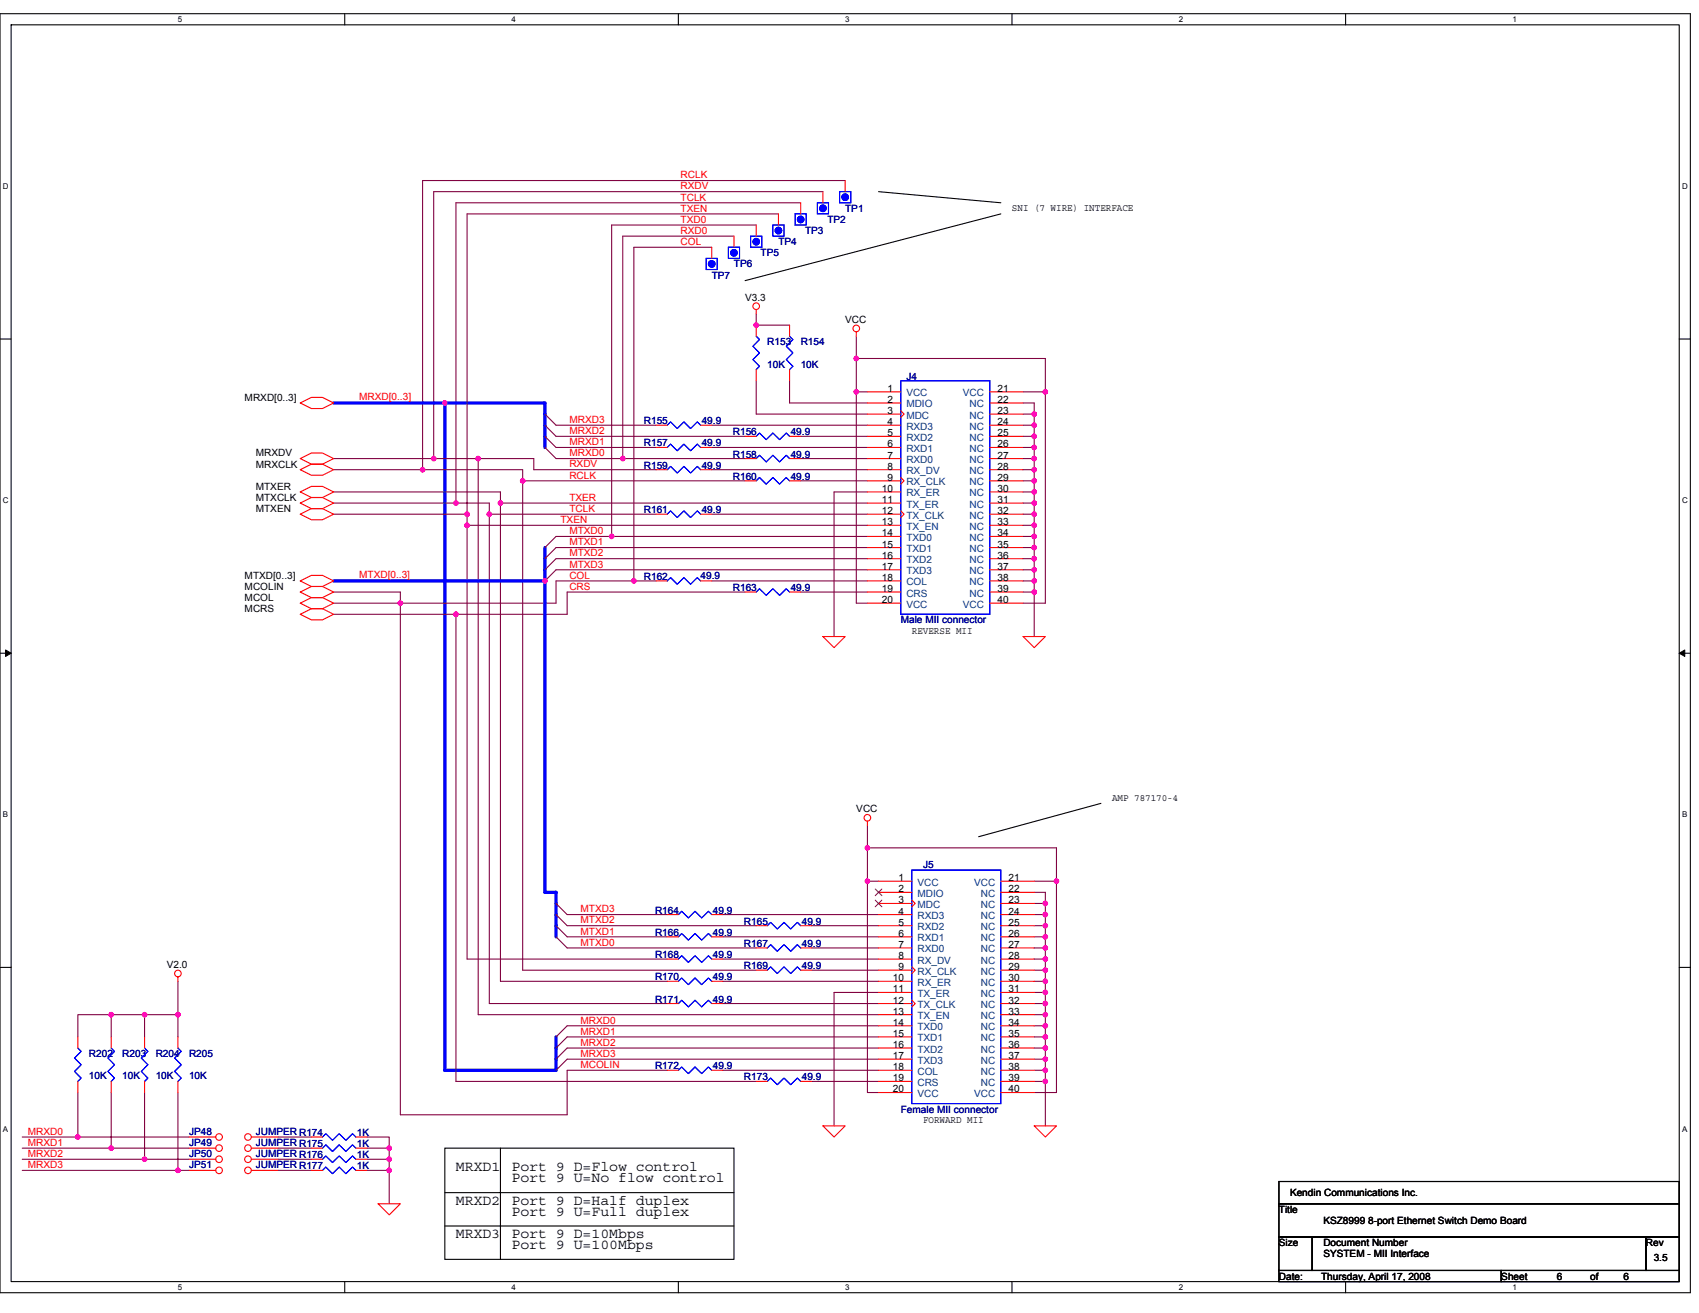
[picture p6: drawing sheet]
<svg xmlns="http://www.w3.org/2000/svg" width="279mm" height="216mm" viewBox="0 0 279 216" stroke-linecap="round" stroke-linejoin="round" font-family="sans-serif">
<path d="M0 2.3h278v210.3h-278zM1.8 4.1h274.3v206.6h-274.3z" fill="none" stroke="#000" stroke-width=".18"/>
<g fill="#fff">
<path d="M29.3 2.4h.7v1.5h-.7z"/>
<path d="M29.3 210.9h.7v1.5h-.7z"/>
</g>
<path d="M56.7 2.3v1.8M56.7 210.7v1.9" fill="none" stroke="#000" stroke-width=".18"/>
<g fill="#fff">
<path d="M84.1 2.4h.8v1.5h-.8z"/>
<path d="M84.1 210.9h.8v1.5h-.8z"/>
</g>
<path d="M111.6 2.3v1.8M111.6 210.7v1.9" fill="none" stroke="#000" stroke-width=".18"/>
<g fill="#fff">
<path d="M139 2.4h.7v1.5h-.7z"/>
<path d="M139 210.9h.7v1.5h-.7z"/>
</g>
<path d="M166.4 2.3v1.8M166.4 210.7v1.9" fill="none" stroke="#000" stroke-width=".18"/>
<g fill="#fff">
<path d="M193.9 2.4h.7v1.5h-.7z"/>
<path d="M193.9 210.9h.7v1.5h-.7z"/>
</g>
<path d="M221.3 2.3v1.8M221.3 210.7v1.9" fill="none" stroke="#000" stroke-width=".18"/>
<g fill="#fff">
<path d="M248.7 2.4h.8v1.5h-.8z"/>
<path d="M248.7 210.9h.8v1.5h-.8z"/>
<path d="M.5 29.9h.9v1.5h-.9z"/>
<path d="M276.6 29.9h1v1.5h-1z"/>
<path d="M.5 81.6h.9v1.4h-.9z"/>
<path d="M276.6 81.6h1v1.4h-1z"/>
</g>
<path d="M0 55.7h1.8M276.1 55.7h1.9" fill="none" stroke="#000" stroke-width=".18"/>
<g fill="#fff">
<path d="M.5 133.2h.8v1.5h-.8z"/>
<path d="M276.6 133.2h.9v1.5h-.9z"/>
</g>
<path d="M0 107.4h1.8M276.1 107.4h1.9" fill="none" stroke="#000" stroke-width=".18"/>
<path d="M.9 106.9l.9 .5-.9 .5zM276.1 107.4l1-.5v1z" fill="#000" stroke="#000" stroke-width=".16"/>
<g fill="#fff">
<path d="M.5 184.9h.8v1.5h-.8z"/>
<path d="M276.6 184.9h.9v1.5h-.9z"/>
</g>
<g fill="none" stroke="#000" stroke-width=".18">
<path d="M144.5 31.5l20.1 1.8M164.6 35.2l-42.1 10.9M181.1 132.1l-20.2 5.5M0 159.1h1.8M276.1 159.1h1.9M73.2 196.1h47.5M73.2 188.8h47.5v18.3h-47.5zM82.3 188.8v18.3M210.3 194.3h65.8v3.6h-65.8zM210.3 197.9h65.8v5.5h-65.8zM73.2 201.6h47.5M210.3 203.4h5.5v5.5h-5.5z"/>
<path d="M210.3 208.9h36.6v1.8h-36.6zM215.8 203.4h54.9v5.5h-54.9zM246.9 208.9h29.2v1.8h-29.2zM270.7 203.4h5.4v5.5h-5.4z"/>
</g>
<path d="M54.9 66.3h34.7v7.3M73.2 66.3v109.7h18.2v-5.5M54.9 95.5h34.7M89.6 90v56.7h1.8v7.3" fill="none" stroke="#00f" stroke-width=".55"/>
<g fill="#f0f" stroke="#f0f" stroke-width=".18">
<circle cx="73.1" cy="66.3" r=".37"/>
<circle cx="69.5" cy="77.2" r=".37"/>
<circle cx="82.3" cy="82.7" r=".37"/>
<circle cx="142.6" cy="144.9" r=".37"/>
<circle cx="170.1" cy="80.9" r=".37"/>
<circle cx="170.1" cy="93.7" r=".37"/>
<circle cx="71.3" cy="75.4" r=".37"/>
<circle cx="78.6" cy="75.4" r=".37"/>
<circle cx="171.9" cy="165" r=".37"/>
<circle cx="170.1" cy="90" r=".37"/>
<circle cx="75" cy="82.7" r=".37"/>
<circle cx="171.9" cy="174.2" r=".37"/>
<circle cx="170.1" cy="69.9" r=".37"/>
<circle cx="171.9" cy="150.4" r=".37"/>
<circle cx="170.1" cy="77.2" r=".37"/>
<circle cx="171.9" cy="161.4" r=".37"/>
<circle cx="171.9" cy="168.7" r=".37"/>
<circle cx="76.8" cy="86.4" r=".37"/>
<circle cx="170.1" cy="84.5" r=".37"/>
<circle cx="171.9" cy="155.9" r=".37"/>
<circle cx="171.9" cy="64.4" r=".37"/>
<circle cx="170.1" cy="95.5" r=".37"/>
<circle cx="171.9" cy="172.3" r=".37"/>
<circle cx="171.9" cy="170.5" r=".37"/>
<circle cx="170.1" cy="82.7" r=".37"/>
<circle cx="170.1" cy="88.2" r=".37"/>
<circle cx="100.6" cy="88.2" r=".37"/>
<circle cx="171.9" cy="166.8" r=".37"/>
<circle cx="171.9" cy="148.6" r=".37"/>
<circle cx="104.2" cy="95.5" r=".37"/>
<circle cx="80.5" cy="84.5" r=".37"/>
<circle cx="170.1" cy="71.7" r=".37"/>
<circle cx="170.1" cy="97.3" r=".37"/>
<circle cx="171.9" cy="152.2" r=".37"/>
<circle cx="170.1" cy="79.1" r=".37"/>
<circle cx="76.8" cy="84.5" r=".37"/>
<circle cx="75" cy="101" r=".37"/>
<circle cx="85.9" cy="79.1" r=".37"/>
<circle cx="171.9" cy="163.2" r=".37"/>
<circle cx="140.8" cy="58.9" r=".37"/>
<circle cx="65.8" cy="99.2" r=".37"/>
<circle cx="171.9" cy="177.8" r=".37"/>
<circle cx="170.1" cy="86.4" r=".37"/>
<circle cx="170.1" cy="91.9" r=".37"/>
<circle cx="102.4" cy="75.4" r=".37"/>
<circle cx="171.9" cy="157.7" r=".37"/>
<circle cx="170.1" cy="75.4" r=".37"/>
<circle cx="89.6" cy="95.5" r=".37"/>
<circle cx="171.9" cy="159.5" r=".37"/>
<circle cx="124.4" cy="53.5" r=".37"/>
<circle cx="173.7" cy="144.9" r=".37"/>
<circle cx="171.9" cy="154" r=".37"/>
<circle cx="142.6" cy="139.4" r=".37"/>
<circle cx="171.9" cy="176" r=".37"/>
<circle cx="170.1" cy="73.6" r=".37"/>
<circle cx="140.8" cy="64.4" r=".37"/>
<circle cx="170.1" cy="68.1" r=".37"/>
<circle cx="64" cy="188.8" r=".37"/>
<circle cx="64" cy="190.6" r=".37"/>
<circle cx="64" cy="192.4" r=".37"/>
<circle cx="12.8" cy="187" r=".37"/>
<circle cx="18.3" cy="188.8" r=".37"/>
<circle cx="23.8" cy="190.6" r=".37"/>
<circle cx="29.3" cy="192.4" r=".37"/>
<circle cx="23.8" cy="166.8" r=".37"/>
<circle cx="18.3" cy="166.8" r=".37"/>
<circle cx="29.3" cy="166.8" r=".37"/>
</g>
<g fill="none" stroke="#800040" stroke-width=".18">
<path d="M120.7 38.8h-18.3v36.6M124.4 37h-23.8v51.2M128 35.2h-51.2v122.5h32.9M131.7 33.3h-56.7v49.4M135.3 31.5h-64v43.9M139 29.7h-69.5v47.5M117 40.7h-12.8v54.8M124.4 51.6v1.9h5.4M140.8 58.9h31.1v40.3h-3.7M140.8 55.3v43.9h1.8M54.9 77.2h31.1v82.3h38.4M54.9 75.4h32.9v1.8h20.1"/>
<path d="M78.6 75.4v91.4h65.9M86 79.1h36.5M89.6 69.9l1.8 1.8h31.1M89.6 71.7l1.8 1.9h16.5M89.6 73.6l1.8 1.8h31.1M89.6 68.1l1.8 1.8h16.5M117 77.2h25.6M117 73.6h25.6M117 69.9h25.6M124.4 62.6v5.5h18.2M129.8 62.6v3.7h12.8M131.7 79.1h10.9"/>
<path d="M131.7 71.7h10.9M131.7 75.4h10.9M140.8 64.4h1.8M168.2 66.3h1.9v38.4M168.2 79.1h1.9M168.2 71.7h1.9M168.2 77.2h1.9M168.2 73.6h1.9M168.2 75.4h1.9M168.2 69.9h1.9M168.2 64.4h3.7M168.2 68.1h1.9"/>
<path d="M54.9 82.7h25.6v82.3h29.2M54.9 80.9h27.4v80.5h27.4M54.9 97.4h10.9v85.9h27.5v-7.3h16.4M54.9 84.6h21.9M76.8 86.4h65.8M80.5 84.6h27.4M82.3 82.7h60.3M107.9 95.5h-16.5v3.7h-36.5M117 84.6h25.6M117 95.5h25.6M122.5 97.4h-29.2v3.6h-38.4M131.7 97.4h10.9"/>
<path d="M142.6 80.9h-5.4v23.8M142.6 93.7h-51.2l-1.8 1.8M142.6 90h-51.2l-1.8 1.9M142.6 91.9h-51.2l-1.8 1.8M142.6 88.2h-51.2l-1.8 1.8M168.2 86.4h1.9M168.2 93.7h1.9M168.2 82.7h1.9M168.2 90h1.9M168.2 91.9h1.9M168.2 84.6h1.9M168.2 80.9h1.9"/>
<path d="M168.2 95.5h1.9M168.2 88.2h1.9M168.2 97.4h1.9M75 101v76.8h49.4M142.6 135.8v43.8h1.9M142.6 139.4h31.1v40.2h-3.6M91.4 154l1.9 1.9h31.1M91.4 152.2l1.9 1.8h16.4M91.4 150.4l1.9 1.8h31.1M91.4 148.6l1.9 1.8h16.4M118.9 157.7h25.6M118.9 154h25.6"/>
<path d="M118.9 150.4h25.6M133.5 155.9h11M133.5 159.5h11M133.5 152.2h11M142.6 144.9h1.9M170.1 155.9h1.8M170.1 146.7h1.8v38.4M170.1 157.7h1.8M170.1 154h1.8M170.1 159.5h1.8M170.1 152.2h1.8M170.1 144.9h3.6"/>
<path d="M170.1 150.4h1.8M170.1 148.6h1.8M12.8 179.6v7.4h18.3M18.3 166.8h-5.5v3.7M18.3 166.8h11M18.3 166.8v3.7M18.3 179.6v9.2M23.8 166.8v3.7M23.8 179.6v11M29.3 161.4v9.1M29.3 179.6v12.8M118.9 176h25.6"/>
<path d="M118.9 161.4h25.6M118.9 165h25.6M133.5 177.8h11M144.5 163.2h-7.3v21.9M144.5 172.3h-51.2l-1.9 1.9M144.5 174.2h-51.2l-1.9 1.8M144.5 168.7h-51.2l-1.9 1.8M144.5 170.5h-51.2l-1.9 1.8M170.1 177.8h1.8M170.1 176h1.8M170.1 172.3h1.8M170.1 163.2h1.8"/>
<path d="M170.1 161.4h1.8M170.1 174.2h1.8M170.1 168.7h1.8M170.1 166.8h1.8M170.1 165h1.8M170.1 170.5h1.8M3.7 192.4h27.4M3.7 190.6h27.4M3.7 188.8h27.4M3.7 187h9.1M45.7 192.4h5.5M45.7 190.6h5.5"/>
<path d="M45.7 188.8h5.5M45.7 187h5.5M60.4 187h3.6v1.8h-3.6M60.4 192.4h3.6M64 188.8v1.8h-3.6M64 190.6v7.3"/>
</g>
<g fill="none" stroke="#f00" stroke-width=".18">
<path d="M135.3 31.5v1.8M124.4 50.9v.7M140.8 54.6v.7M49.4 75.4l1.8-.9h1.8l1.9 .9-1.9 .9h-1.8zM49.4 77.2l1.8-.9h1.8l1.9 .9-1.9 .9h-1.8zM49.4 66.3l1.8-1h1.8l1.9 1-1.9 .9h-1.8zM49.4 80.9l1.8-.9h1.8l1.9 .9-1.9 .9h-1.8zM49.4 95.5l1.8-.9h1.8l1.9 .9-1.9 .9h-1.8zM49.4 84.6l1.8-1h1.8l1.9 1-1.9 .9h-1.8zM49.4 97.4l1.8-1h1.8l1.9 1-1.9 .9h-1.8zM49.4 82.7l1.8-.9h1.8l1.9 .9-1.9 .9h-1.8zM49.4 99.2l1.8-.9h1.8l1.9 .9-1.9 .9h-1.8z"/>
<path d="M107.9 84.6h1.8M115.2 84.6h1.8M49.4 101l1.8-.9h1.8l1.9 .9-1.9 .9h-1.8zM135.3 104.7h3.7l-1.8 1.8zM168.2 104.7h3.7l-1.8 1.8zM142.6 135v.8M29.3 160.6v.8M124.4 177.8h1.8M131.7 177.8h1.8M62.2 197.9h3.6l-1.8 1.9zM135.3 185.1h3.7l-1.8 1.9zM170.1 185.1h3.6l-1.8 1.9z"/>
<circle cx="124.4" cy="50.3" r=".55"/>
<circle cx="140.8" cy="54" r=".55"/>
<circle cx="142.6" cy="134.5" r=".55"/>
<circle cx="29.3" cy="160.1" r=".55"/>
</g>
<path d="M134.4 33.3h1.8v1.9h-1.8zM109.7 84.6l.6-.6 1.1 1.1 1.1-1.1 1.1 1.1 1.1-1.1 .5 .6M126.2 177.8l.5-.5 1.1 1.1 1.1-1.1 1.1 1.1 1.1-1.1 .6 .5" fill="none" stroke="#00f" stroke-width=".18"/>
<circle cx="135.3" cy="34.3" r=".54" fill="#00f" stroke="#00f" stroke-width=".18"/>
<circle cx="36" cy="187" r=".54" fill="#fff" stroke="#f00" stroke-width=".18"/>
<path d="M31.1 187h4.4" fill="none" stroke="#f00" stroke-width=".18"/>
<circle cx="40.8" cy="187" r=".54" fill="#fff" stroke="#f00" stroke-width=".18"/>
<g fill="none" stroke="#f00" stroke-width=".18">
<path d="M120.7 38.8v1.9M139 29.7v1.8M129.8 53.5v1.8M129.8 60.8v1.8M107.9 95.5h1.8M115.2 95.5h1.8M122.5 97.4h1.9M129.8 97.4h1.9M124.4 159.5h1.8M124.4 152.2h1.8M131.7 159.5h1.8M131.7 152.2h1.8"/>
<path d="M29.3 170.5v1.8M29.3 177.8v1.8M109.7 161.4h1.9M117 161.4h1.9M41.3 187h4.4"/>
</g>
<path d="M138.1 31.5h1.8v1.8h-1.8zM119.8 40.7h1.8v1.8h-1.8zM129.8 55.3l.6 .5-1.1 1.1 1.1 1.1-1.1 1.1 1.1 1.1-.6 .6M109.7 95.5l.6-.5 1.1 1.1 1.1-1.1 1.1 1.1 1.1-1.1 .5 .5M124.4 97.4l.5-.6 1.1 1.1 1.1-1.1 1.1 1.1 1.1-1.1 .5 .6M126.2 159.5l.5-.5 1.1 1.1 1.1-1.1 1.1 1.1 1.1-1.1 .6 .5M126.2 152.2l.5-.5 1.1 1.1 1.1-1.1 1.1 1.1 1.1-1.1 .6 .5M29.3 172.3l.5 .6-1.1 1.1 1.1 1.1-1.1 1.1 1.1 1.1-.5 .5M111.6 161.4l.5-.6 1.1 1.1 1.1-1.1 1.1 1.1 1.1-1.1 .5 .6" fill="none" stroke="#00f" stroke-width=".18"/>
<g fill="#00f" stroke="#00f" stroke-width=".18">
<circle cx="120.7" cy="41.6" r=".54"/>
<circle cx="139" cy="32.4" r=".54"/>
</g>
<circle cx="36" cy="188.8" r=".54" fill="#fff" stroke="#f00" stroke-width=".18"/>
<path d="M31.1 188.8h4.4" fill="none" stroke="#f00" stroke-width=".18"/>
<circle cx="40.8" cy="188.8" r=".54" fill="#fff" stroke="#f00" stroke-width=".18"/>
<path d="M107.9 69.9h1.8M115.2 69.9h1.8M109.7 154h1.9M117 154h1.9M12.8 170.5v1.8M12.8 177.8v1.8M109.7 165h1.9M117 165h1.9M41.3 188.8h4.4M51.2 187h1.8M58.5 187h1.9" fill="none" stroke="#f00" stroke-width=".18"/>
<path d="M109.7 69.9l.6-.5 1.1 1.1 1.1-1.1 1.1 1.1 1.1-1.1 .5 .5M111.6 154l.5-.5 1.1 1.1 1.1-1.1 1.1 1.1 1.1-1.1 .5 .5M12.8 172.3l.5 .6-1 1.1 1 1.1-1 1.1 1 1.1-.5 .5M111.6 165l.5-.5 1.1 1.1 1.1-1.1 1.1 1.1 1.1-1.1 .5 .5M53 187l.6-.6 1.1 1.1 1.1-1.1 1.1 1.1 1.1-1.1 .5 .6" fill="none" stroke="#00f" stroke-width=".18"/>
<circle cx="36" cy="190.6" r=".54" fill="#fff" stroke="#f00" stroke-width=".18"/>
<path d="M31.1 190.6h4.4" fill="none" stroke="#f00" stroke-width=".18"/>
<circle cx="40.8" cy="190.6" r=".54" fill="#fff" stroke="#f00" stroke-width=".18"/>
<g fill="none" stroke="#f00" stroke-width=".18">
<path d="M124.4 37v1.8M128 35.2v1.8M131.7 33.3v1.9M107.9 73.6h1.8M115.2 73.6h1.8M122.5 71.7h1.9M122.5 75.4h1.9M129.8 71.7h1.9M129.8 75.4h1.9M142.6 71.7h5.5M142.6 73.6h5.5M142.6 64.4h5.5"/>
<path d="M142.6 66.3h5.5M142.6 68.1h5.5M142.6 69.9h5.5M142.6 75.4h5.5M142.6 77.2h5.5M142.6 79.1h5.5M148.1 67.5l.6 .6-.6 .5M148.1 78.5l.6 .6-.6 .5M162.8 71.7h5.4M162.8 73.6h5.4M162.8 64.4h5.4M162.8 66.3h5.4"/>
<path d="M162.8 68.1h5.4M162.8 69.9h5.4M162.8 75.4h5.4M162.8 77.2h5.4M162.8 79.1h5.4M142.6 80.9h5.5M142.6 82.7h5.5M142.6 84.6h5.5M142.6 86.4h5.5M142.6 88.2h5.5M142.6 90h5.5M142.6 91.9h5.5"/>
<path d="M142.6 93.7h5.5M142.6 95.5h5.5M142.6 97.4h5.5M142.6 99.2h5.5M148.1 84l.6 .6-.6 .5M162.8 80.9h5.4M162.8 82.7h5.4M162.8 84.6h5.4M162.8 86.4h5.4M162.8 88.2h5.4M162.8 90h5.4M162.8 91.9h5.4"/>
<path d="M162.8 93.7h5.4M162.8 95.5h5.4M162.8 97.4h5.4M162.8 99.2h5.4M124.4 155.9h1.8M131.7 155.9h1.8M144.5 155.9h5.5M144.5 144.9h5.5M144.5 146.7h5.5M144.5 148.6h5.5M144.5 150.4h5.5M144.5 152.2h5.5"/>
<path d="M144.5 154h5.5M144.5 157.7h5.5M144.5 159.5h5.5M150 148l.5 .6-.5 .5M150 159l.5 .5-.5 .6M164.6 155.9h5.5M164.6 144.9h5.5M164.6 146.7h5.5M164.6 148.6h5.5M164.6 150.4h5.5M164.6 152.2h5.5M164.6 154h5.5"/>
<path d="M164.6 157.7h5.5M164.6 159.5h5.5M18.3 170.5v1.8M18.3 177.8v1.8M109.7 176h1.9M117 176h1.9M144.5 161.4h5.5M144.5 163.2h5.5M144.5 165h5.5M144.5 166.8h5.5M144.5 168.7h5.5M144.5 170.5h5.5"/>
<path d="M144.5 172.3h5.5M144.5 174.2h5.5M144.5 176h5.5M144.5 177.8h5.5M144.5 179.6h5.5M150 164.5l.5 .5-.5 .6M164.6 161.4h5.5M164.6 163.2h5.5M164.6 165h5.5M164.6 166.8h5.5M164.6 168.7h5.5M164.6 170.5h5.5"/>
<path d="M164.6 172.3h5.5M164.6 174.2h5.5M164.6 176h5.5M164.6 177.8h5.5M164.6 179.6h5.5M41.3 190.6h4.4M51.2 190.6h1.8M51.2 188.8h1.8M58.5 190.6h1.9M58.5 188.8h1.9"/>
</g>
<g fill="none" stroke="#00f" stroke-width=".18">
<path d="M123.4 38.8h1.9v1.9h-1.9zM127.1 37h1.8v1.8h-1.8zM130.8 35.2h1.8v1.8h-1.8zM109.7 73.6l.6-.6 1.1 1.1 1.1-1.1 1.1 1.1 1.1-1.1 .5 .6M124.4 71.7l.5-.5 1.1 1.1 1.1-1.1 1.1 1.1 1.1-1.1 .5 .5M124.4 75.4l.5-.5 1.1 1.1 1.1-1.1 1.1 1.1 1.1-1.1 .5 .5M148.1 62.6h14.7v38.4h-14.7zM126.2 155.9l.5-.6 1.1 1.1 1.1-1.1 1.1 1.1 1.1-1.1 .6 .6M150 143.1h14.6v38.4h-14.6zM18.3 172.3l.5 .6-1.1 1.1 1.1 1.1-1.1 1.1 1.1 1.1-.5 .5M111.6 176l.5-.6 1.1 1.1 1.1-1.1 1.1 1.1 1.1-1.1 .5 .6M53 188.8l.6-.6 1.1 1.1 1.1-1.1 1.1 1.1 1.1-1.1 .5 .6"/>
<path d="M53 190.6l.6-.5 1.1 1.1 1.1-1.1 1.1 1.1 1.1-1.1 .5 .5"/>
</g>
<path d="M143.9 146.2l1.1 1.1M143.9 148l1.1 1.1M145 146.2l-1.1 1.1M145 148l-1.1 1.1" fill="none" stroke="#804000" stroke-width=".16"/>
<g fill="#00f" stroke="#00f" stroke-width=".18">
<circle cx="128" cy="37.9" r=".54"/>
<circle cx="124.4" cy="39.7" r=".54"/>
<circle cx="131.7" cy="36.1" r=".54"/>
</g>
<circle cx="36" cy="192.4" r=".54" fill="#fff" stroke="#f00" stroke-width=".18"/>
<path d="M31.1 192.4h4.4" fill="none" stroke="#f00" stroke-width=".18"/>
<circle cx="40.8" cy="192.4" r=".54" fill="#fff" stroke="#f00" stroke-width=".18"/>
<g fill="none" stroke="#f00" stroke-width=".18">
<path d="M117 40.7v1.8M124.4 53.5v1.8M107.9 77.2h1.8M115.2 77.2h1.8M122.5 79.1h1.9M124.4 60.8v1.8M129.8 79.1h1.9M109.7 157.7h1.9M109.7 150.4h1.9M117 157.7h1.9M117 150.4h1.9M23.8 170.5v1.8"/>
<path d="M23.8 177.8v1.8M41.3 192.4h4.4M51.2 192.4h1.8M58.5 192.4h1.9"/>
</g>
<path d="M116.1 42.5h1.9v1.8h-1.9zM124.4 55.3l.5 .5-1.1 1.1 1.1 1.1-1.1 1.1 1.1 1.1-.5 .6M109.7 77.2l.6-.5 1.1 1.1 1.1-1.1 1.1 1.1 1.1-1.1 .5 .5M124.4 79.1l.5-.6 1.1 1.1 1.1-1.1 1.1 1.1 1.1-1.1 .5 .6M111.6 157.7l.5-.5 1.1 1 1.1-1 1.1 1 1.1-1 .5 .5M111.6 150.4l.5-.6 1.1 1.1 1.1-1.1 1.1 1.1 1.1-1.1 .5 .6M23.8 172.3l.5 .6-1.1 1.1 1.1 1.1-1.1 1.1 1.1 1.1-.5 .5M53 192.4l.6-.5 1.1 1.1 1.1-1.1 1.1 1.1 1.1-1.1 .5 .5" fill="none" stroke="#00f" stroke-width=".18"/>
<circle cx="117" cy="43.4" r=".54" fill="#00f" stroke="#00f" stroke-width=".18"/>
<g fill="#f0f" stroke="#f0f" stroke-width=".18">
<circle cx="73.1" cy="66.3" r=".37"/>
<circle cx="69.5" cy="77.2" r=".37"/>
<circle cx="82.3" cy="82.7" r=".37"/>
<circle cx="142.6" cy="144.9" r=".37"/>
<circle cx="170.1" cy="80.9" r=".37"/>
<circle cx="170.1" cy="93.7" r=".37"/>
<circle cx="71.3" cy="75.4" r=".37"/>
<circle cx="78.6" cy="75.4" r=".37"/>
<circle cx="171.9" cy="165" r=".37"/>
<circle cx="170.1" cy="90" r=".37"/>
<circle cx="75" cy="82.7" r=".37"/>
<circle cx="171.9" cy="174.2" r=".37"/>
<circle cx="170.1" cy="69.9" r=".37"/>
<circle cx="171.9" cy="150.4" r=".37"/>
<circle cx="170.1" cy="77.2" r=".37"/>
<circle cx="171.9" cy="161.4" r=".37"/>
<circle cx="171.9" cy="168.7" r=".37"/>
<circle cx="76.8" cy="86.4" r=".37"/>
<circle cx="170.1" cy="84.5" r=".37"/>
<circle cx="171.9" cy="155.9" r=".37"/>
<circle cx="171.9" cy="64.4" r=".37"/>
<circle cx="170.1" cy="95.5" r=".37"/>
<circle cx="171.9" cy="172.3" r=".37"/>
<circle cx="171.9" cy="170.5" r=".37"/>
<circle cx="170.1" cy="82.7" r=".37"/>
<circle cx="170.1" cy="88.2" r=".37"/>
<circle cx="100.6" cy="88.2" r=".37"/>
<circle cx="171.9" cy="166.8" r=".37"/>
<circle cx="171.9" cy="148.6" r=".37"/>
<circle cx="104.2" cy="95.5" r=".37"/>
<circle cx="80.5" cy="84.5" r=".37"/>
<circle cx="170.1" cy="71.7" r=".37"/>
<circle cx="170.1" cy="97.3" r=".37"/>
<circle cx="171.9" cy="152.2" r=".37"/>
<circle cx="170.1" cy="79.1" r=".37"/>
<circle cx="76.8" cy="84.5" r=".37"/>
<circle cx="75" cy="101" r=".37"/>
<circle cx="85.9" cy="79.1" r=".37"/>
<circle cx="171.9" cy="163.2" r=".37"/>
<circle cx="140.8" cy="58.9" r=".37"/>
<circle cx="65.8" cy="99.2" r=".37"/>
<circle cx="171.9" cy="177.8" r=".37"/>
<circle cx="170.1" cy="86.4" r=".37"/>
<circle cx="170.1" cy="91.9" r=".37"/>
<circle cx="102.4" cy="75.4" r=".37"/>
<circle cx="171.9" cy="157.7" r=".37"/>
<circle cx="170.1" cy="75.4" r=".37"/>
<circle cx="89.6" cy="95.5" r=".37"/>
<circle cx="171.9" cy="159.5" r=".37"/>
<circle cx="124.4" cy="53.5" r=".37"/>
<circle cx="173.7" cy="144.9" r=".37"/>
<circle cx="171.9" cy="154" r=".37"/>
<circle cx="142.6" cy="139.4" r=".37"/>
<circle cx="171.9" cy="176" r=".37"/>
<circle cx="170.1" cy="73.6" r=".37"/>
<circle cx="140.8" cy="64.4" r=".37"/>
<circle cx="170.1" cy="68.1" r=".37"/>
<circle cx="64" cy="188.8" r=".37"/>
<circle cx="64" cy="190.6" r=".37"/>
<circle cx="64" cy="192.4" r=".37"/>
<circle cx="12.8" cy="187" r=".37"/>
<circle cx="18.3" cy="188.8" r=".37"/>
<circle cx="23.8" cy="190.6" r=".37"/>
<circle cx="29.3" cy="192.4" r=".37"/>
<circle cx="23.8" cy="166.8" r=".37"/>
<circle cx="18.3" cy="166.8" r=".37"/>
<circle cx="29.3" cy="166.8" r=".37"/>
</g>
<g font-size="2.4">
<text x="75" y="192.6">MRXD1</text>
<text x="84.1" y="192.6">Port 9 D=Flow control</text>
<text x="84.1" y="194.4">Port 9 U=No flow control</text>
<text x="75" y="198.1">MRXD2</text>
<text x="75" y="203.6">MRXD3</text>
<text x="84.1" y="198.1">Port 9 D=Half duplex</text>
<text x="84.1" y="199.9">Port 9 U=Full duplex</text>
<text x="84.1" y="203.6">Port 9 D=10Mbps</text>
<text x="84.1" y="205.4">Port 9 U=100Mbps</text>
</g>
<g font-size="1.6" fill="#f00">
<text x="111.9" y="29.3">RCLK</text>
<text x="111.9" y="33">TCLK</text>
<text x="111.9" y="31.1">RXDV</text>
<text x="111.9" y="34.8">TXEN</text>
<text x="111.9" y="40.3">COL</text>
<text x="111.9" y="36.6">TXD0</text>
<text x="111.9" y="38.5">RXD0</text>
<text x="59.1" y="65.7">MRXD[0..3]</text>
<text x="93.6" y="71.4">MRXD2</text>
<text x="93.6" y="69.6">MRXD3</text>
<text x="93.6" y="73.2">MRXD1</text>
<text x="93.6" y="76.9">RXDV</text>
<text x="93.6" y="75">MRXD0</text>
<text x="93.6" y="82.4">TXER</text>
<text x="93.6" y="78.7">RCLK</text>
<text x="92.2" y="86">TXEN</text>
<text x="93.6" y="84.2">TCLK</text>
<text x="93.6" y="87.8">MTXD0</text>
<text x="93.6" y="89.7">MTXD1</text>
<text x="59.1" y="95">MTXD[0..3]</text>
<text x="93.6" y="91.5">MTXD2</text>
<text x="93.6" y="93.3">MTXD3</text>
<text x="93.6" y="95.2">COL</text>
<text x="93.6" y="97">CRS</text>
<text x="95.5" y="155.5">MTXD0</text>
<text x="95.5" y="153.7">MTXD1</text>
<text x="95.5" y="151.8">MTXD2</text>
<text x="95.5" y="150">MTXD3</text>
<text x="95.5" y="172">MRXD2</text>
<text x="95.5" y="173.8">MRXD3</text>
<text x="95.5" y="170.1">MRXD1</text>
<text x="95.5" y="168.3">MRXD0</text>
<text x="95.5" y="175.6">MCOLIN</text>
<text x="4.6" y="190.3">MRXD2</text>
<text x="4.6" y="188.4">MRXD1</text>
<text x="4.6" y="186.6">MRXD0</text>
<text x="4.6" y="192.1">MRXD3</text>
</g>
<g font-size="1.6" fill="#000080">
<text x="139" y="34.8">TP1</text>
<text x="128" y="40.3">TP4</text>
<text x="132.4" y="38.5">TP3</text>
<text x="136.1" y="36.7">TP2</text>
<text x="117" y="45.8">TP7</text>
<text x="120.7" y="44">TP6</text>
<text x="125.1" y="42.1">TP5</text>
<text x="126.2" y="56.8">R153</text>
<text x="131.7" y="56.8">R154</text>
<text x="126.2" y="60.4">10K</text>
<text x="131.7" y="60.4">10K</text>
<text x="149" y="62.4">J4</text>
<text x="105.9" y="69.8">R155</text>
<text x="115.4" y="69.8">49.9</text>
<text x="120.5" y="71.6">R156</text>
<text x="130" y="71.6">49.9</text>
<text x="105.9" y="73.4">R157</text>
<text x="105.9" y="77.1">R159</text>
<text x="115.4" y="73.4">49.9</text>
<text x="115.4" y="77.1">49.9</text>
<text x="120.5" y="75.2">R158</text>
<text x="130" y="75.2">49.9</text>
<text x="120.5" y="78.9">R160</text>
<text x="130" y="78.9">49.9</text>
<text x="105.9" y="84.4">R161</text>
<text x="115.4" y="84.4">49.9</text>
<text x="105.9" y="95.4">R162</text>
<text x="115.2" y="95.2">49.9</text>
<text x="120.5" y="97.2">R163</text>
<text x="130" y="97.2">49.9</text>
<text x="148.1" y="102.5">Male MII connector</text>
<text x="151.8" y="142.7">J5</text>
<text x="107.7" y="153.9">R166</text>
<text x="107.7" y="150.2">R164</text>
<text x="117.2" y="153.9">49.9</text>
<text x="117.2" y="150.2">49.9</text>
<text x="122.3" y="152.1">R165</text>
<text x="122.3" y="155.7">R167</text>
<text x="131.9" y="152.1">49.9</text>
<text x="131.9" y="155.7">49.9</text>
<text x="107.7" y="161.2">R170</text>
<text x="107.7" y="157.5">R168</text>
<text x="117.2" y="161.2">49.9</text>
<text x="117.2" y="157.5">49.9</text>
<text x="122.3" y="159.4">R169</text>
<text x="131.9" y="159.4">49.9</text>
<text x="107.7" y="164.9">R171</text>
<text x="117.2" y="164.9">49.9</text>
<text x="14.6" y="173.8">R202</text>
<text x="20.1" y="173.8">R203</text>
<text x="25.6" y="173.8">R204</text>
<text x="31.1" y="173.8">R205</text>
<text x="14.6" y="177.5">10K</text>
<text x="20.1" y="177.5">10K</text>
<text x="25.6" y="177.5">10K</text>
<text x="31.1" y="177.5">10K</text>
<text x="107.7" y="175.8">R172</text>
<text x="117.2" y="175.8">49.9</text>
<text x="122.3" y="177.7">R173</text>
<text x="131.9" y="177.7">49.9</text>
<text x="148.1" y="183">Female MII connector</text>
<text x="31.1" y="186.6">JP48</text>
<text x="31.1" y="188.4">JP49</text>
<text x="31.1" y="190.3">JP50</text>
<text x="42.1" y="186.6">JUMPER R174</text>
<text x="42.1" y="188.4">JUMPER R175</text>
<text x="42.1" y="190.3">JUMPER R176</text>
<text x="58.7" y="186.8">1K</text>
<text x="58.7" y="188.6">1K</text>
<text x="58.7" y="190.5">1K</text>
<text x="31.1" y="192.1">JP51</text>
<text x="42.1" y="192.1">JUMPER R177</text>
<text x="58.7" y="192.3">1K</text>
</g>
<g font-size="1.6">
<text x="166.4" y="34.7">SNI (7 WIRE) INTERFACE</text>
<text x="122.5" y="49.5">V3.3</text>
<text x="139" y="53.1">VCC</text>
<text x="40.2" y="65.9">MRXD[0..3]</text>
<text x="145.9" y="64.4">1</text>
<text x="164" y="64.4">21</text>
<text x="145.9" y="66.3">2</text>
<text x="145.9" y="68.1">3</text>
<text x="145.9" y="69.9">4</text>
<text x="145.9" y="71.7">5</text>
<text x="164" y="66.3">22</text>
<text x="164" y="68.1">23</text>
<text x="164" y="69.9">24</text>
<text x="164" y="71.7">25</text>
<text x="42.1" y="75.1">MRXDV</text>
<text x="42.1" y="76.9">MRXCLK</text>
<text x="145.9" y="73.6">6</text>
<text x="145.9" y="75.4">7</text>
<text x="145.9" y="77.2">8</text>
<text x="164" y="73.6">26</text>
<text x="164" y="75.4">27</text>
<text x="164" y="77.2">28</text>
<text x="42.1" y="80.5">MTXER</text>
<text x="42.1" y="82.4">MTXCLK</text>
<text x="145" y="80.9">10</text>
<text x="145" y="82.7">11</text>
<text x="145.9" y="79.1">9</text>
<text x="164" y="79.1">29</text>
<text x="164" y="80.9">30</text>
<text x="164" y="82.7">31</text>
<text x="42.1" y="84.2">MTXEN</text>
<text x="145" y="84.5">12</text>
<text x="145" y="86.4">13</text>
<text x="145" y="88.2">14</text>
<text x="164" y="84.5">32</text>
<text x="164" y="86.4">33</text>
<text x="164" y="88.2">34</text>
<text x="40.2" y="95.2">MTXD[0..3]</text>
<text x="145" y="90">15</text>
<text x="145" y="91.9">16</text>
<text x="145" y="93.7">17</text>
<text x="145" y="95.5">18</text>
<text x="164" y="90">35</text>
<text x="164" y="91.9">36</text>
<text x="164" y="93.7">37</text>
<text x="164" y="95.5">38</text>
<text x="40.2" y="100.7">MCRS</text>
<text x="40.2" y="97">MCOLIN</text>
<text x="40.2" y="98.8">MCOL</text>
<text x="145" y="97.3">19</text>
<text x="145" y="99.2">20</text>
<text x="164" y="97.3">39</text>
<text x="164" y="99.2">40</text>
<text x="150" y="104.2">REVERSE MII</text>
<text x="182.9" y="131.6">AMP 787170-4</text>
<text x="140.8" y="133.6">VCC</text>
<text x="147.8" y="144.9">1</text>
<text x="147.8" y="146.7">2</text>
<text x="147.8" y="148.6">3</text>
<text x="165.9" y="146.7">22</text>
<text x="165.9" y="148.6">23</text>
<text x="165.9" y="144.9">21</text>
<text x="147.8" y="150.4">4</text>
<text x="147.8" y="152.2">5</text>
<text x="147.8" y="154">6</text>
<text x="147.8" y="155.9">7</text>
<text x="165.9" y="150.4">24</text>
<text x="165.9" y="152.2">25</text>
<text x="165.9" y="154">26</text>
<text x="165.9" y="155.9">27</text>
<text x="27.4" y="159.2">V2.0</text>
<text x="146.8" y="161.4">10</text>
<text x="147.8" y="157.7">8</text>
<text x="147.8" y="159.5">9</text>
<text x="165.9" y="157.7">28</text>
<text x="165.9" y="159.5">29</text>
<text x="165.9" y="161.4">30</text>
<text x="146.8" y="163.2">11</text>
<text x="146.8" y="165">12</text>
<text x="146.8" y="166.8">13</text>
<text x="165.9" y="163.2">31</text>
<text x="165.9" y="165">32</text>
<text x="165.9" y="166.8">33</text>
<text x="146.8" y="168.7">14</text>
<text x="146.8" y="170.5">15</text>
<text x="146.8" y="172.3">16</text>
<text x="165.9" y="168.7">34</text>
<text x="165.9" y="170.5">35</text>
<text x="165.9" y="172.3">36</text>
<text x="146.8" y="174.2">17</text>
<text x="146.8" y="176">18</text>
<text x="146.8" y="177.8">19</text>
<text x="146.8" y="179.6">20</text>
<text x="165.9" y="174.2">37</text>
<text x="165.9" y="176">38</text>
<text x="165.9" y="177.8">39</text>
<text x="165.9" y="179.6">40</text>
<text x="151.8" y="184.7">FORWARD MII</text>
<text x="212.1" y="196.7">Kendin Communications Inc.</text>
<text x="210.3" y="199.4">Title</text>
<text x="217.6" y="201.3">KSZ8999 8-port Ethernet Switch Demo Board</text>
<text x="210.3" y="204.9">Size</text>
<text x="217.6" y="204.9">Document Number</text>
<text x="217.6" y="206.7">SYSTEM - MII Interface</text>
<text x="270.7" y="204.9">Rev</text>
<text x="271.9" y="207.3">3.5</text>
<text x="210.3" y="210.4">Date:</text>
<text x="217.3" y="210.4">Thursday, April 17, 2008</text>
<text x="246.9" y="210.4">Sheet</text>
<text x="256" y="210.4">6</text>
<text x="261.5" y="210.4">of</text>
<text x="267" y="210.4">6</text>
</g>
<g font-size="1.6" fill="#004080">
<text x="149" y="65.2">VCC</text>
<text x="158.4" y="65.2">VCC</text>
<text x="149" y="67">MDIO</text>
<text x="149" y="68.8">MDC</text>
<text x="149" y="70.7">RXD3</text>
<text x="159.5" y="67">NC</text>
<text x="159.5" y="68.8">NC</text>
<text x="159.5" y="70.7">NC</text>
<text x="149" y="72.5">RXD2</text>
<text x="149" y="74.3">RXD1</text>
<text x="149" y="76.1">RXD0</text>
<text x="149" y="78">RX_DV</text>
<text x="159.5" y="72.5">NC</text>
<text x="159.5" y="74.3">NC</text>
<text x="159.5" y="76.1">NC</text>
<text x="159.5" y="78">NC</text>
<text x="149" y="79.8">RX_CLK</text>
<text x="149" y="81.6">RX_ER</text>
<text x="149" y="83.5">TX_ER</text>
<text x="159.5" y="79.8">NC</text>
<text x="159.5" y="81.6">NC</text>
<text x="159.5" y="83.5">NC</text>
<text x="149" y="85.3">TX_CLK</text>
<text x="149" y="87.1">TX_EN</text>
<text x="149" y="89">TXD0</text>
<text x="159.5" y="85.3">NC</text>
<text x="159.5" y="87.1">NC</text>
<text x="159.5" y="89">NC</text>
<text x="149" y="90.8">TXD1</text>
<text x="149" y="92.6">TXD2</text>
<text x="149" y="94.4">TXD3</text>
<text x="159.5" y="90.8">NC</text>
<text x="159.5" y="92.6">NC</text>
<text x="159.5" y="94.4">NC</text>
<text x="149" y="96.3">COL</text>
<text x="149" y="98.1">CRS</text>
<text x="149" y="99.9">VCC</text>
<text x="158.4" y="99.9">VCC</text>
<text x="159.5" y="96.3">NC</text>
<text x="159.5" y="98.1">NC</text>
<text x="150.9" y="145.6">VCC</text>
<text x="150.9" y="147.5">MDIO</text>
<text x="150.9" y="149.3">MDC</text>
<text x="160.2" y="145.6">VCC</text>
<text x="161.3" y="147.5">NC</text>
<text x="161.3" y="149.3">NC</text>
<text x="150.9" y="151.1">RXD3</text>
<text x="150.9" y="153">RXD2</text>
<text x="150.9" y="154.8">RXD1</text>
<text x="161.3" y="151.1">NC</text>
<text x="161.3" y="153">NC</text>
<text x="161.3" y="154.8">NC</text>
<text x="150.9" y="156.6">RXD0</text>
<text x="150.9" y="158.4">RX_DV</text>
<text x="150.9" y="160.3">RX_CLK</text>
<text x="161.3" y="156.6">NC</text>
<text x="161.3" y="158.4">NC</text>
<text x="161.3" y="160.3">NC</text>
<text x="150.9" y="162.1">RX_ER</text>
<text x="150.9" y="163.9">TX_ER</text>
<text x="150.9" y="165.8">TX_CLK</text>
<text x="150.9" y="167.6">TX_EN</text>
<text x="161.3" y="162.1">NC</text>
<text x="161.3" y="163.9">NC</text>
<text x="161.3" y="165.8">NC</text>
<text x="161.3" y="167.6">NC</text>
<text x="150.9" y="169.4">TXD0</text>
<text x="150.9" y="171.2">TXD1</text>
<text x="150.9" y="173.1">TXD2</text>
<text x="161.3" y="169.4">NC</text>
<text x="161.3" y="171.2">NC</text>
<text x="161.3" y="173.1">NC</text>
<text x="150.9" y="174.9">TXD3</text>
<text x="150.9" y="176.7">COL</text>
<text x="150.9" y="178.6">CRS</text>
<text x="161.3" y="174.9">NC</text>
<text x="161.3" y="176.7">NC</text>
<text x="161.3" y="178.6">NC</text>
<text x="150.9" y="180.4">VCC</text>
<text x="160.2" y="180.4">VCC</text>
</g>
<g font-size="1.3">
<text x="29.3" y="3.6">5</text>
<text x="84.1" y="3.6">4</text>
<text x="139" y="3.6">3</text>
<text x="193.9" y="3.6">2</text>
<text x="248.7" y="3.6">1</text>
<text x=".5" y="31.1">D</text>
<text x="276.6" y="31.1">D</text>
<text x=".5" y="82.8">C</text>
<text x="276.6" y="82.8">C</text>
<text x=".5" y="134.4">B</text>
<text x="276.6" y="134.4">B</text>
<text x=".5" y="186.1">A</text>
<text x="276.6" y="186.1">A</text>
<text x="29.3" y="212.1">5</text>
<text x="84.1" y="212.1">4</text>
<text x="139" y="212.1">3</text>
<text x="193.9" y="212.1">2</text>
<text x="248.7" y="212.1">1</text>
</g>
</svg>
